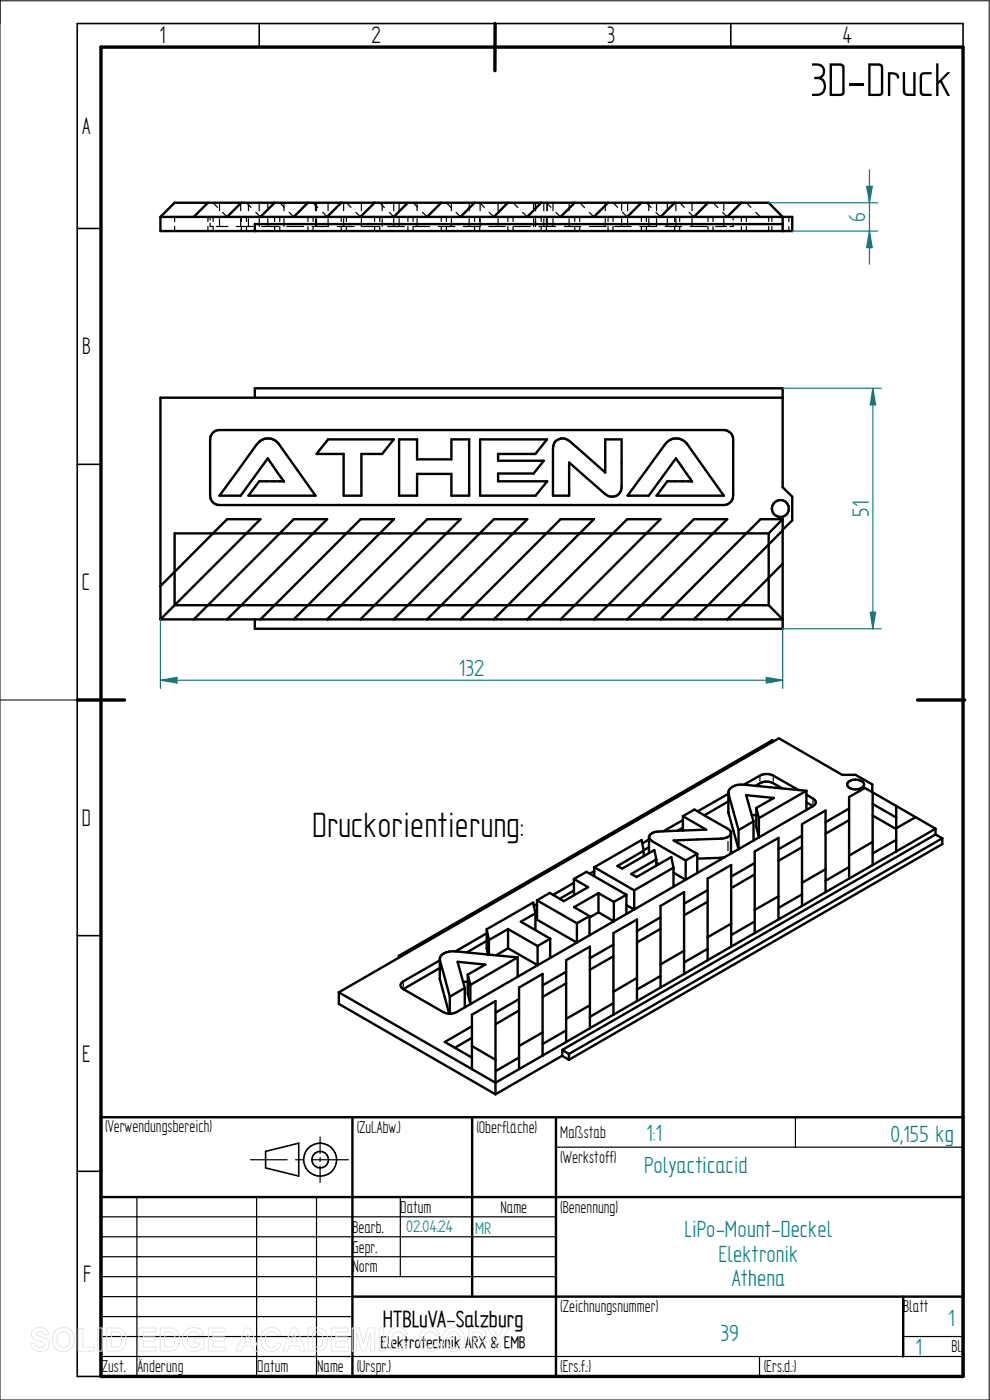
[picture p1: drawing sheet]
<svg xmlns="http://www.w3.org/2000/svg" width="210mm" height="297mm" viewBox="0 0 210 297" stroke-linecap="round" stroke-linejoin="round" font-family="sans-serif">
<path d="M0 0v297h209.8v-296.8h-209.8M0 148.5h16.4" fill="none" stroke="#000" stroke-width=".21"/>
<g fill="none" stroke="#000" stroke-width=".34">
<path d="M55 5v5M105 5v5M155 5v5M204.3 10v-5h-187.9v287h5M16.4 48.5h5M16.4 98.5h5M16.4 148.5h5M16.4 198.5h5M16.4 248.5h5M56.3 244.3l7.1-1.8v7l-7.1-1.7z"/>
<circle cx="67.9" cy="246" r="3.5"/>
<circle cx="67.9" cy="246" r="1.76"/>
</g>
<path d="M21.4 10h182.9v282h-182.9zM105 5v10M16.4 148.5h10M194.6 148.5h10" fill="none" stroke="#000" stroke-width=".72"/>
<g fill="none" stroke="#000" stroke-width=".51">
<path d="M34 46h134.1v3h-134.1zM34 46l3-3h126.1l2.9 3v3M44.1 43l-3 3M51.2 43l-3 3M58.3 43l-3.1 3M65.3 43l-3 3M72.4 43l-3 3M79.5 43l-3 3M86.5 43l-3 3M93.6 43l-3 3M100.7 43l-3 3M107.7 43l-2.9 3"/>
<path d="M114.8 43l-3 3M121.9 43l-3 3M129 43l-3 3M136.1 43l-3 3M143.1 43l-3 3M150.2 43l-3 3M157.3 43l-3 3M166 47.5h-111.9v1.5M45 92l.9-.7 .7-.1h106.9a2.03 2.03 0 0 1 2 2v12a1.97 1.97 0 0 1-2 1.9h-106.9a1.97 1.97 0 0 1-2-1.9v-12l.1-.6zM54.1 84.4v-2h111.9v21l2.1 2v5l-2.1 2M54.9 93.8a2.79 2.79 0 0 1 4.4 .6l7.6 10.8h-14.2l2.3-3.1 5.2 .1-3.4-5-5.7 8h-4.5zM69.6 93.2h13.9l-2.4 3.1h-4.4v8.9h-3.8v-8.9h-5.8z"/>
<path d="M84.7 93.2h3.8v4.3h7.3v-4.3h3.7v12h-3.7v-4.7h-7.3v4.7h-3.8zM101.9 93.2h14.1l-2.4 3.1h-7.9v1.4h9.7l-2.2 2.8h-7.5v1.6h10.4l-2.5 3.1h-11.7zM117.9 93.6a2.2 2.2 0 0 1 3 0l7.5 6.6v-7h3.5v9.9a2.08 2.08 0 0 1-1.3 2.1 2.08 2.08 0 0 1-2.3-.5l-7.6-6.6v7.1h-3.4v-10a2.55 2.55 0 0 1 .6-1.6zM141.5 93.8a2.84 2.84 0 0 1 4.4 .6l7.6 10.8h-14.2l2.3-3.1 5.2 .1-3.4-5-5.8 8h-4.5zM166 84.4h-132v47M163.1 113.2h-126.1v15.2h126.1M163.1 113.2v15.2M166 110.2v23.2h-111.9v-2M166 110.2h-4.7l-21.2 21.2M166 119.6l-11.7 11.8M166 112.5l-18.8 18.9M166 110.2l-2.9 3"/>
<path d="M34 124.3l14.2-14.1h7l-21.2 21.2M41.1 131.4l21.2-21.2h7.1l-21.2 21.2M55.2 131.4l21.3-21.2h7.1l-21.3 21.2M69.4 131.4l21.2-21.2h7.1l-21.2 21.2M83.5 131.4l21.3-21.2h7l-21.2 21.2M97.7 131.4l21.2-21.2h7.1l-21.2 21.2M111.8 131.4l21.3-21.2h7l-21.2 21.2M126 131.4l21.2-21.2h7.1l-21.2 21.2M163.1 128.4l2.9 3h-132M164.2 157.2l-.4-.1-79.2 45.7M137.7 178.1l-1.4 .8M137.7 179.7l-1.1 .7"/>
<path d="M137.7 177.6l.2 .5 .5 .4 7.1 4M137.7 177.6v3.4M144.9 174l-4.2 2.4M144.9 175.6l-1.2 .6M144.9 173.1v3.1M144.9 173.1l2.4-1.4 7 4.1a1.14 1.14 0 0 1 .8 .9M144.9 173.1l4.9 2.9-9.9 .4a1.99 1.99 0 0 0-2.2 1.2M154.5 168.4l-6.5 3.7M154.5 170l-5.1 3M154.5 168.1v4.3l2.2 7.8v-4.1M155.1 176.7a1.98 1.98 0 0 1-2.2 1.2l-10 .4 5 2.8M155.1 176.7v4.1"/>
<path d="M157.8 166.5l3.4-2a3 3 0 0 1 2.8 0l5.4 3.1M159.5 172.9l.9 .1M159.9 174.2v4.2M159.9 174.2l-3.2 1.9M160.3 166.7a3.3 3.3 0 0 1 3.7-.5l1.9 1.1M160.4 171.4v4.1l.6 2.2v-4.1M160.4 171.4l.6 2.2M160.4 171.4l3.8-2.1-5.9-.6 1.6 5.5M170.1 179.7l-5 2.9M170.1 177.3l-5 2.9M171.1 168.6l1.4 .8 .6 .7v.3l-.6 .6M171.1 170.2l1.4 .8"/>
<path d="M171.1 167.8v4.1M171.1 167.8l-13.1-1.3a3.4 3.4 0 0 0-3.4 1.1v.9l2.1 7.6M171.1 167.8l-10.1 5.8M172.5 171l-75.6 43.7a3 3 0 0 1-2.9 0l-8.4-4.9M180 165.8a2.54 2.54 0 0 1 3.2 .3 .83 .83 0 0 1-.7 1.2 2.34 2.34 0 0 1-2.7-.5l-.1-.4zM180.1 174l-5 2.9M180.1 171.5l-5 2.9M185 168.1v-1.7l-3.5-2h-2.9l-13.4-7.8-93.3 53.9M185.1 168.1l13.4 7.7M185.1 168.1l-1.6-.9-3.4 1.9v17.3M185.1 178.6l-5 2.9M185.1 168.1v15.4"/>
<path d="M185.1 173l5 2.9M185.1 170.6l5 2.8M190.1 171v9.6M190.1 178.2l-5 2.9M194.2 173.4l-4.1 2.3M198.5 175.8v1.2M198.5 177l1.4 .8M198.5 177l-79.2 45.8M198.5 175.8l-8.4 4.8M199.9 177.8v1.3l-79.2 45.7M199.9 177.8l-79.2 45.8M103.3 198l-6.7 3.8"/>
<path d="M103.3 199.6l-4.3 2.5M103.3 197.1v4.2l.2 1.2M103.3 197.1l.4 2.3M103.7 199.4v3.1M107.8 197.1v4.1M107.8 197.1l-4.1 2.3M107.8 197.1l6.2 3.6M113.6 193.8v3.5M113.6 193.8l-3.1 1.7 6.2 3.6M113.6 193.8l-.5-2.3-9.8 5.6M113.9 191.8l-.7 .4M113.9 193.5l-.4 .2"/>
<path d="M113.9 191v4.1l8.5 4.9v-4.1M113.9 191l8.5 4.9M116.7 199.1v4.1M116.7 199.1l-2.7 1.6M121.8 187.3l-4.5 2.6M121.8 188.9l-3.1 1.8M121.8 186.5v3.4M121.8 186.5l3 1.7-5.2 3-3-1.8-2.7 1.6M121.8 186.5l2.6-1.5 8.5 4.8M125.1 194.4v4M125.1 194.4l-2.7 1.5M126.1 184.8l-1 .5"/>
<path d="M126.1 184v1.9M126.1 184l8.4 4.9M127 193.5l-1.9 1.1M127 189.5v4M127 189.5l3.2 1.8M127 189.5l-5.2 2.9 3.3 2M130.2 191.3v4.2l-3.2-2M132.9 189.8v4.1M132.9 189.8l-2.7 1.5M134.5 188.9v4.1l-1.6-1M136.6 180.5v1.2M136.6 180.5l-.5-2.3-10 5.8"/>
<path d="M136.6 180.5l-5.6 3.2 1 .6 6.8-4 .4 2M139.2 183l.5 .3M139.2 182.3v1.3M139.2 182.3l-5.3 3.1 1.1 .7 7.4-4.3 .5 2.3M140.1 197.1l-5 2.8M140.1 194.6l-5 2.9M142.9 184.1v4M142.9 184.1l-8.4 4.8M145.5 182.5v4.1l-2.6-1.5M147.9 181.1v4.2M147.9 181.1l-2.4 1.4M150.1 191.3l-5 2.9"/>
<path d="M150.1 188.8l-5 2.9M153.7 181.9l-5.8 .3M155.1 180.8l-.2 .4M155.1 196l-5 2.8M160.1 183.1l-5 2.9M160.1 185.5l-5 2.9M160.1 195.5l-5 2.9M160.1 198l-5 2.8M165.1 190.2l-5 2.8M165.1 195.1v-17.3l-5 2.8v17.4M165.1 195.1l-5 2.9M170.1 189.7l-5 2.9"/>
<path d="M170.1 192.2l-5 2.9M175.1 184.4l-5 2.9M175.1 189.3v-17.3l-5 2.8v17.4M175.1 189.3l-5 2.9M180.1 183.9l-5 3M180.1 186.4l-5 2.9M190.1 180.6l-10 5.8M71.9 210.5v2.5l33.2 19.2M71.9 210.5l28.2 16.3M84.6 202.8v.4M84.6 202.8l.4 .2M93.3 203.8l-7.7 4.4a.88 .88 0 0 0-.6 .8 .88 .88 0 0 0 .6 .8"/>
<path d="M93.3 205.4l-7.7 4.4M93.3 203.5v4.2l2 7.4M95.4 211.5v3.6M98.2 208.2l1 .1M98.6 209.6v4.1M98.6 209.6l-3.2 1.9M99.2 206.8v4l.6 2.2v-4M99.2 206.8l.6 2.2M99.2 206.8l3.8-2.2-5.9-.6 1.5 5.6M100.1 217.7l-5.7 3.4 5.7 3.3M107.8 201.2l-2.6 1.5M109.8 203.1v4.1"/>
<path d="M109.8 203.1l-13-1.3a3.2 3.2 0 0 0-3.5 1.4v.6l2.1 7.7M109.8 203.1l-10 5.9M110.1 214.4l-5 2.9M110.1 212l-5 2.8M114 200.7v4.1l-6.2-3.6M115.1 219l-5 2.9M120.1 208.6l-5 2.9M120.1 218.6l-5 2.9M120.1 206.2l-5 2.8M125.1 213.3l-5 2.9M125.1 218.1v-17.3l-5 2.9v17.4M125.1 218.1l-5 3"/>
<path d="M130.1 202.9l-5 2.8M130.1 200.4l-5 2.9M130.1 212.8l-5 2.9M135.1 207.5l-5 2.9M135.1 212.4v-17.3l-5 2.9v17.3M140.1 207.1l-5 2.8M145.1 201.7l-5 2.9M145.1 206.6v-17.3l-5 2.9v17.3M145.1 206.6l-20 11.5M150.1 201.3l-5 2.9M150.1 203.7l-5 2.9M155.1 200.8v-17.3l-5 2.9v17.3"/>
<path d="M155.1 200.8l-5 2.9M21.4 237h182.9v55h-182.9zM74.8 237v55M100.1 226.8v-11.5l5-2.9v19.8M100.1 221.9l5 2.9M100.1 220.2l-3.6 2.1M100.2 237v38.1M110.1 224.4l-5 2.8M115.1 223.9l-10 5.8-5-2.9M115.1 223.9v-17.3l-5 2.9v17.3M117.9 237v55M119.3 222.8l1.4 .8"/>
<path d="M119.3 224l-14.2 8.2M119.3 224l1.4 .8M119.3 222.8v1.2M120.1 221.1l-5 2.8M120.7 223.6v1.2M21.4 254h182.9M74.8 275.1h129.5M191.6 275.1v12.7"/>
<circle cx="165.5" cy="107.9" r="1.79"/>
</g>
<g fill="none" stroke="#000" stroke-width=".25">
<path d="M37 46v1M37 48v1M44.1 46v1M44.1 48v1M44.6 47.4v.6h.6M44.6 46v.7M45.2 43l.9 1M45.2 46v1M45.2 48v1M45.9 48h2.4M46.6 43v1.7M46.6 46.4v1.6"/>
<path d="M47.2 45l1 1M50.2 48h3.5M51.1 43v1.7M51.1 46.4v1.6M51.2 46v1M51.2 48v1M52.3 46v1M52.3 48v1M52.3 43l1 1M52.7 43v1.7M52.7 46.4v1.6M54.3 45l.9 1"/>
<path d="M55 43v1.7M55 46.4v1.6M55.5 48h3.6M56.8 43v1.7M56.8 46.4v1.6M58.3 46v1M58.3 48v1M59.4 46v1M59.4 48v1M59.4 43l.9 1M60.2 43v1.7M60.2 46.4v1.6"/>
<path d="M60.9 48h3.5M61.3 45l1 1M65.3 46v1M65.3 48v1M66.2 48h3.5M66.4 46v1M66.4 48v1M66.4 43l1 1M66.9 43v1.7M66.9 46.4v1.6M67.1 43v1.7M67.1 46.4v1.6"/>
<path d="M68.5 45l.9 1M69.6 43v1.7M69.6 46.4v1.6M71.5 48h3.6M72.4 46v1M72.4 48v1M72.9 43v1.7M72.9 46.4v1.6M73.5 46v1M73.5 48v1M73.5 43l1 1M75.5 45l1 1"/>
<path d="M76.7 43v1.7M76.7 46.4v1.6M76.9 48h3.5M79.5 46v1M79.5 48v1M80.6 46v1M80.6 48v1M80.6 43l.9 1M81.1 43v1.7M81.1 46.4v1.6M82.3 48h3.5M82.6 45l1 1"/>
<path d="M83.5 43v1.7M83.5 46.4v1.6M84.7 43v1.7M84.7 46.4v1.6M86.5 46v1M86.5 48v1M87.6 46v1M87.6 43l1 1M88.5 43v1.7M88.5 46.4v1.6M89.6 45l1 1M91.1 48h-3.5v1"/>
<path d="M93 48h3.5M93.6 46v1M93.6 48v1M94.7 46v1M94.7 48v1M94.7 43l1 1M95.8 43v1.7M95.8 46.4v1.6M96.7 45l1 1M98.3 48h3.5M99.5 43v1.7M99.5 46.4v1.6"/>
<path d="M100.7 46v1M100.7 48v1M101.8 46v1M101.8 48v1M101.8 43l.9 1M101.9 43v1.7M101.9 46.4v1.6M103.7 48h3.5M103.8 45l1 1M105.7 43v1.7M105.7 46.4v1.6M107.7 46v1"/>
<path d="M107.7 48v1M108.8 46v1M108.8 48v1M108.8 43l1.1 1M109 48h3.5M110.9 45l.9 1M113.2 43v1.7M113.2 46.4v1.6M113.6 43v1.7M113.6 46.4v1.6M114.3 48h3.6M114.8 46v1"/>
<path d="M114.8 48v1M115.4 43v1.7M115.4 46.4v1.6M115.9 46v1M115.9 48v1M115.9 43l1 1M116 43v1.7M116 46.4v1.6M116.1 43v1.7M116.1 46.4v1.6M117.3 43v1.7M117.3 46.4v1.6"/>
<path d="M117.9 45l1 1M119.7 48h3.5M120.7 43v1.7M120.7 46.4v1.6M121.9 46v1M121.9 48v1M123 46v1M123 48v1M123 43l1 1M125 45l1 1M125.1 48h3.5M128.4 43v1.7"/>
<path d="M128.4 46.4v1.6M129 46v1M129 48v1M130 46v1M130 48v1M130 43l1 1M130.4 48h3.5M131.9 43v1.7M131.9 46.4v1.6M132 45l1.1 1M133.1 43v1.7M133.1 46.4v1.6"/>
<path d="M136.1 46v1M136.1 48v1M137.1 46v1M137.1 48v1M137.1 43l1 1M137.6 43v1.7M137.6 46.4v1.6M139.1 45l1 1M139.3 46.4v1.6h-3.5M139.3 43v1.7M141.1 48h3.5M141.6 43v1.7"/>
<path d="M141.6 46.4v1.6M143.1 46v1M143.1 48v1M143.4 43v1.7M143.4 46.4v1.6M144.2 46v1M144.2 48v1M144.2 43l1 1M146.2 45l1 1M146.4 48h3.5M146.8 43v1.7M146.8 46.4v1.6"/>
<path d="M150.2 46v1M150.2 48v1M151.3 46v1M151.3 48v1M151.3 43l1 1M151.8 48h2.3M153.3 45l1 1M153.5 43v1.7M153.5 46.4v1.6M155.5 46v.7M155.5 47.4v.6h-.6M157.3 46v1"/>
<path d="M157.3 48v1M158.3 46v1M158.3 48v1M158.3 43l1 1M160.3 45l1 1M163.1 46v1M163.1 48v1M163.7 46v1M163.7 48v1M167.3 46v1M167.3 48.1v.9M154.4 178.5v2"/>
<path d="M161.2 164.9v.8M164 165v.7M172.5 169.8v.8M85.6 208.7v.7M168.7 237v6.4M21.4 258.1h96.5M29 254v38M53.1 246h7.8M54.4 254v38M62.7 246h1.7M66.2 246h7.7M67.1 254v38"/>
<path d="M67.9 241.2v3.5M67.9 245.6v.8M67.9 247.4v3.5M84.9 254v16.8M117.9 243.4h86.4M21.4 270.8h96.5M21.4 266.6h96.5M21.4 262.4h96.5M21.4 275.1h53.4M21.4 279.3h53.4M21.4 287.8h182.9M21.4 283.5h53.4"/>
<path d="M161.1 287.8v4.2M191.6 283.5h12.7"/>
</g>
<circle cx="155.1" cy="180.8" r=".25" fill="#000"/>
<path d="M183.9 39.5h1.1l-.6 3.5zM163.1 43h23.1M168.1 49h18.1" fill="none" stroke="#008080" stroke-width=".25"/>
<path d="M183.9 39.5h1.1l-.6 3.5z" fill="#008080"/>
<path d="M184.4 49l.6 3.5h-1.1z" fill="none" stroke="#008080" stroke-width=".25"/>
<path d="M184.4 49l.6 3.5h-1.1z" fill="#008080"/>
<path d="M184.4 36v20M34 131.4v14.6M166 133.4v12.6M34 144.3l3.5-.6v1.2z" fill="none" stroke="#008080" stroke-width=".25"/>
<path d="M34 144.3l3.5-.6v1.2z" fill="#008080"/>
<path d="M162.6 143.7l3.4 .6-3.4 .6z" fill="none" stroke="#008080" stroke-width=".25"/>
<path d="M162.6 143.7l3.4 .6-3.4 .6z" fill="#008080"/>
<path d="M166 82.4h20.9M166 133.4h20.9M184.6 129.9h1.2l-.6 3.5zM34 144.3h132" fill="none" stroke="#008080" stroke-width=".25"/>
<path d="M184.6 129.9h1.2l-.6 3.5z" fill="#008080"/>
<path d="M185.2 82.4l.6 3.5h-1.2z" fill="none" stroke="#008080" stroke-width=".25"/>
<path d="M185.2 82.4l.6 3.5h-1.2z" fill="#008080"/>
<path d="M185.2 82.4v51" fill="none" stroke="#008080" stroke-width=".25"/>
<g fill="none" stroke="#e6e6e6" stroke-width=".21">
<path d="M7.1 282.1a2.02 2.02 0 0 1 3.1 .7l.1 .4h-.9a.9 .9 0 0 0-.8-.7 .9 .9 0 0 0-.9 .5l.1 .3 .5 .2a2.15 2.15 0 0 1 2.1 1.4 1.72 1.72 0 0 1-2.3 1.8l-.7-.2-.7-.7-.2-.8 1-.1a1.06 1.06 0 0 0 .9 1 1.06 1.06 0 0 0 1.1-.7 1.66 1.66 0 0 0-1.6-.8 1.37 1.37 0 0 1-.8-2.3zM11.8 282.3a2.46 2.46 0 0 1 3.1-.2 2.46 2.46 0 0 1 .8 3 2.4 2.4 0 0 1-3.1 1.5 2.4 2.4 0 0 1-1.5-3.1l.2-.5zM12.4 282.9a1.39 1.39 0 0 1 1.7-.3 1.39 1.39 0 0 1 .7 1.6 1.41 1.41 0 0 1-1.4 1.7 1.41 1.41 0 0 1-1.3-1.7l.1-.8zM16.6 281.8h1v4h2.4v.8h-3.4zM20.7 281.7h1v4.9h-1zM22.6 281.7h1.9a2.2 2.2 0 0 1 2.2 2.8 2.02 2.02 0 0 1-2.2 2.1h-1.9zM23.6 282.6a1.8 1.8 0 0 1 2 .5 2.09 2.09 0 0 1-.4 2.6l-1.6 .1zM29.5 281.7h3.6v.9h-2.7v1h2.5v.9h-2.5v1.3h2.7v.8h-3.6zM34 281.7h1.8a2.2 2.2 0 0 1 2.3 2.8 2.02 2.02 0 0 1-2.2 2.1h-1.9zM35 282.6a1.8 1.8 0 0 1 1.9 .5 2.09 2.09 0 0 1-.4 2.6l-1.5 .1zM39.4 282.3a2.33 2.33 0 0 1 3.8 .8l-1 .2a1.37 1.37 0 0 0-1.6-.7 1.37 1.37 0 0 0-.9 1.5 1.56 1.56 0 0 0 .8 1.6 1.56 1.56 0 0 0 1.8-.2v-.6h-1.2v-.9h2.2v2a2.65 2.65 0 0 1-3.1 .5 2.65 2.65 0 0 1-1.5-2.7l.3-1zM44.2 281.7h3.6v.9h-2.6v1h2.4v.9h-2.4v1.3h2.7v.8h-3.7z"/>
<path d="M52 281.7h1.1l1.9 4.9h-1l-.4-1.1h-2l-.4 1.1h-1.1zM52.6 282.9l.6 1.8h-1.3zM56 282.3a2.12 2.12 0 0 1 3.6 .8l-1 .2a1.24 1.24 0 0 0-1.6-.7 1.24 1.24 0 0 0-.7 1.6 1.28 1.28 0 0 0 .4 1.4 1.28 1.28 0 0 0 1.6 0l.4-.8 .9 .3a2.19 2.19 0 0 1-2.5 1.6 2.19 2.19 0 0 1-1.8-2.5l.1-.9zM61.9 281.7h1l2 4.9h-1.1l-.4-1.1h-2l-.4 1.1h-1.1zM62.4 282.9l.7 1.8h-1.4zM65.4 281.7h1.8a2.2 2.2 0 0 1 2.3 2.8 2.02 2.02 0 0 1-2.3 2.1h-1.8zM66.3 282.6a1.8 1.8 0 0 1 2 .5 2.09 2.09 0 0 1-.4 2.6l-1.6 .1zM70.3 281.7h3.6v.9h-2.7v1h2.5v.9h-2.5v1.3h2.8v.8h-3.7zM74.7 281.7h1.5l.9 3.4 .9-3.4h1.5v4.9h-.9l-.1-3.8-.9 3.8h-1l-.9-3.8-.1 3.8h-.9zM80.4 281.7h1v4.9h-1zM82.8 282.3a2.12 2.12 0 0 1 3.6 .8l-.9 .2a1.24 1.24 0 0 0-1.6-.7 1.24 1.24 0 0 0-.8 1.6 1.28 1.28 0 0 0 .5 1.4 1.28 1.28 0 0 0 1.5 0l.4-.8 .9 .3a2.19 2.19 0 0 1-2.5 1.6 2.19 2.19 0 0 1-1.7-2.5l.1-.9zM89.6 282.3a2.12 2.12 0 0 1 3.6 .8l-.9 .2a1.24 1.24 0 0 0-1.6-.7 1.24 1.24 0 0 0-.7 1.6 1.28 1.28 0 0 0 .4 1.4 1.28 1.28 0 0 0 1.5 0l.4-.8 1 .3a2.19 2.19 0 0 1-2.6 1.6 2.19 2.19 0 0 1-1.7-2.5l.1-.9z"/>
<path d="M94.6 282.3a2.46 2.46 0 0 1 3.1-.2 2.46 2.46 0 0 1 .8 3 2.4 2.4 0 0 1-3.1 1.5 2.4 2.4 0 0 1-1.4-3.1l.1-.5zM95.2 282.9a1.39 1.39 0 0 1 1.7-.3 1.39 1.39 0 0 1 .7 1.6 1.41 1.41 0 0 1-1.3 1.7 1.41 1.41 0 0 1-1.4-1.7l.1-.8zM99.4 281.7h1.6a1.61 1.61 0 0 1 2.1 1.5 1.62 1.62 0 0 1-2.1 1.6h-.6v1.8h-1zM100.4 282.6a1.62 1.62 0 0 1 1.7 .3 .7 .7 0 0 1-.1 .8 .7 .7 0 0 1-.7 .2h-.9zM103.4 281.7h1.1l1.2 2 1.1-2h1.2l-1.8 2.9v2h-1v-2z"/>
</g>
<text font-size="11.3" x="171.9" y="20.4">3D-Druck</text>
<text font-size="8.4" x="66.3" y="177.6">Druckorientierung:</text>
<g font-size="5.7">
<text x="33.8" y="9.2">1</text>
<text x="78.8" y="9.2">2</text>
<text x="128.8" y="9.2">3</text>
<text x="178.8" y="9.2">4</text>
<text x="17.4" y="28.4">A</text>
<text x="17.4" y="75.2">B</text>
<text x="17.4" y="125.2">C</text>
<text x="17.4" y="175.2">D</text>
<text x="17.4" y="225.2">E</text>
<text x="17.6" y="271.9">F</text>
</g>
<g font-size="5.6" fill="#008080">
<text x="183.6" y="47.1" transform="rotate(-90 183.6 47.1)">6</text>
<text x="184.3" y="109.6" transform="rotate(-90 184.3 109.6)">51</text>
<text x="97.3" y="143.4">132</text>
<text x="137.1" y="242">1:1</text>
<text x="188.9" y="242.2">0,155 kg</text>
<text x="136.7" y="248.8">Polyacticacid</text>
<text x="145.2" y="262.4">LiPo-Mount-Deckel</text>
<text x="152.4" y="267.6">Elektronik</text>
<text x="155.3" y="272.9">Athena</text>
<text x="201.2" y="281.3">1</text>
<text x="152.9" y="284.6">39</text>
<text x="194.2" y="287.4">1</text>
</g>
<text font-size="5.5" x="81.2" y="281.5">HTBLuVA-Salzburg</text>
<g font-size="4.1">
<text x="22.3" y="240.2">(Verwendungsbereich)</text>
<text x="75.7" y="240.4">(Zul.Abw.)</text>
<text x="101.1" y="240.4">(Oberfläche)</text>
<text x="118.8" y="241.4">Maßstab</text>
<text x="118.8" y="246.7">(Werkstoff)</text>
<text x="84.9" y="257.3">Datum</text>
<text x="106.2" y="257.3">Name</text>
<text x="118.8" y="257.3">(Benennung)</text>
<text x="74.8" y="261.5">Bearb.</text>
<text x="74.8" y="265.7">Gepr.</text>
<text x="74.8" y="270">Norm</text>
<text x="118.8" y="278.4">(Zeichnungsnummer)</text>
<text x="191.6" y="278.4">Blatt</text>
<text x="201.8" y="286.9">Bl.</text>
<text x="21.6" y="291.1">Zust.</text>
<text x="29.2" y="291.1">Änderung</text>
<text x="54.6" y="291.1">Datum</text>
<text x="67.3" y="291.1">Name</text>
<text x="75.7" y="291.1">(Urspr.)</text>
<text x="118.8" y="291.1">(Ers.f.:)</text>
<text x="162" y="291.1">(Ers.d.:)</text>
</g>
<g font-size="4" fill="#008080">
<text x="86.2" y="261.5">02.04.24</text>
<text x="100.8" y="261.7">MR</text>
</g>
<text font-size="4" x="80.7" y="286">Elektrotechnik ARX &amp; EMB</text>
</svg>
